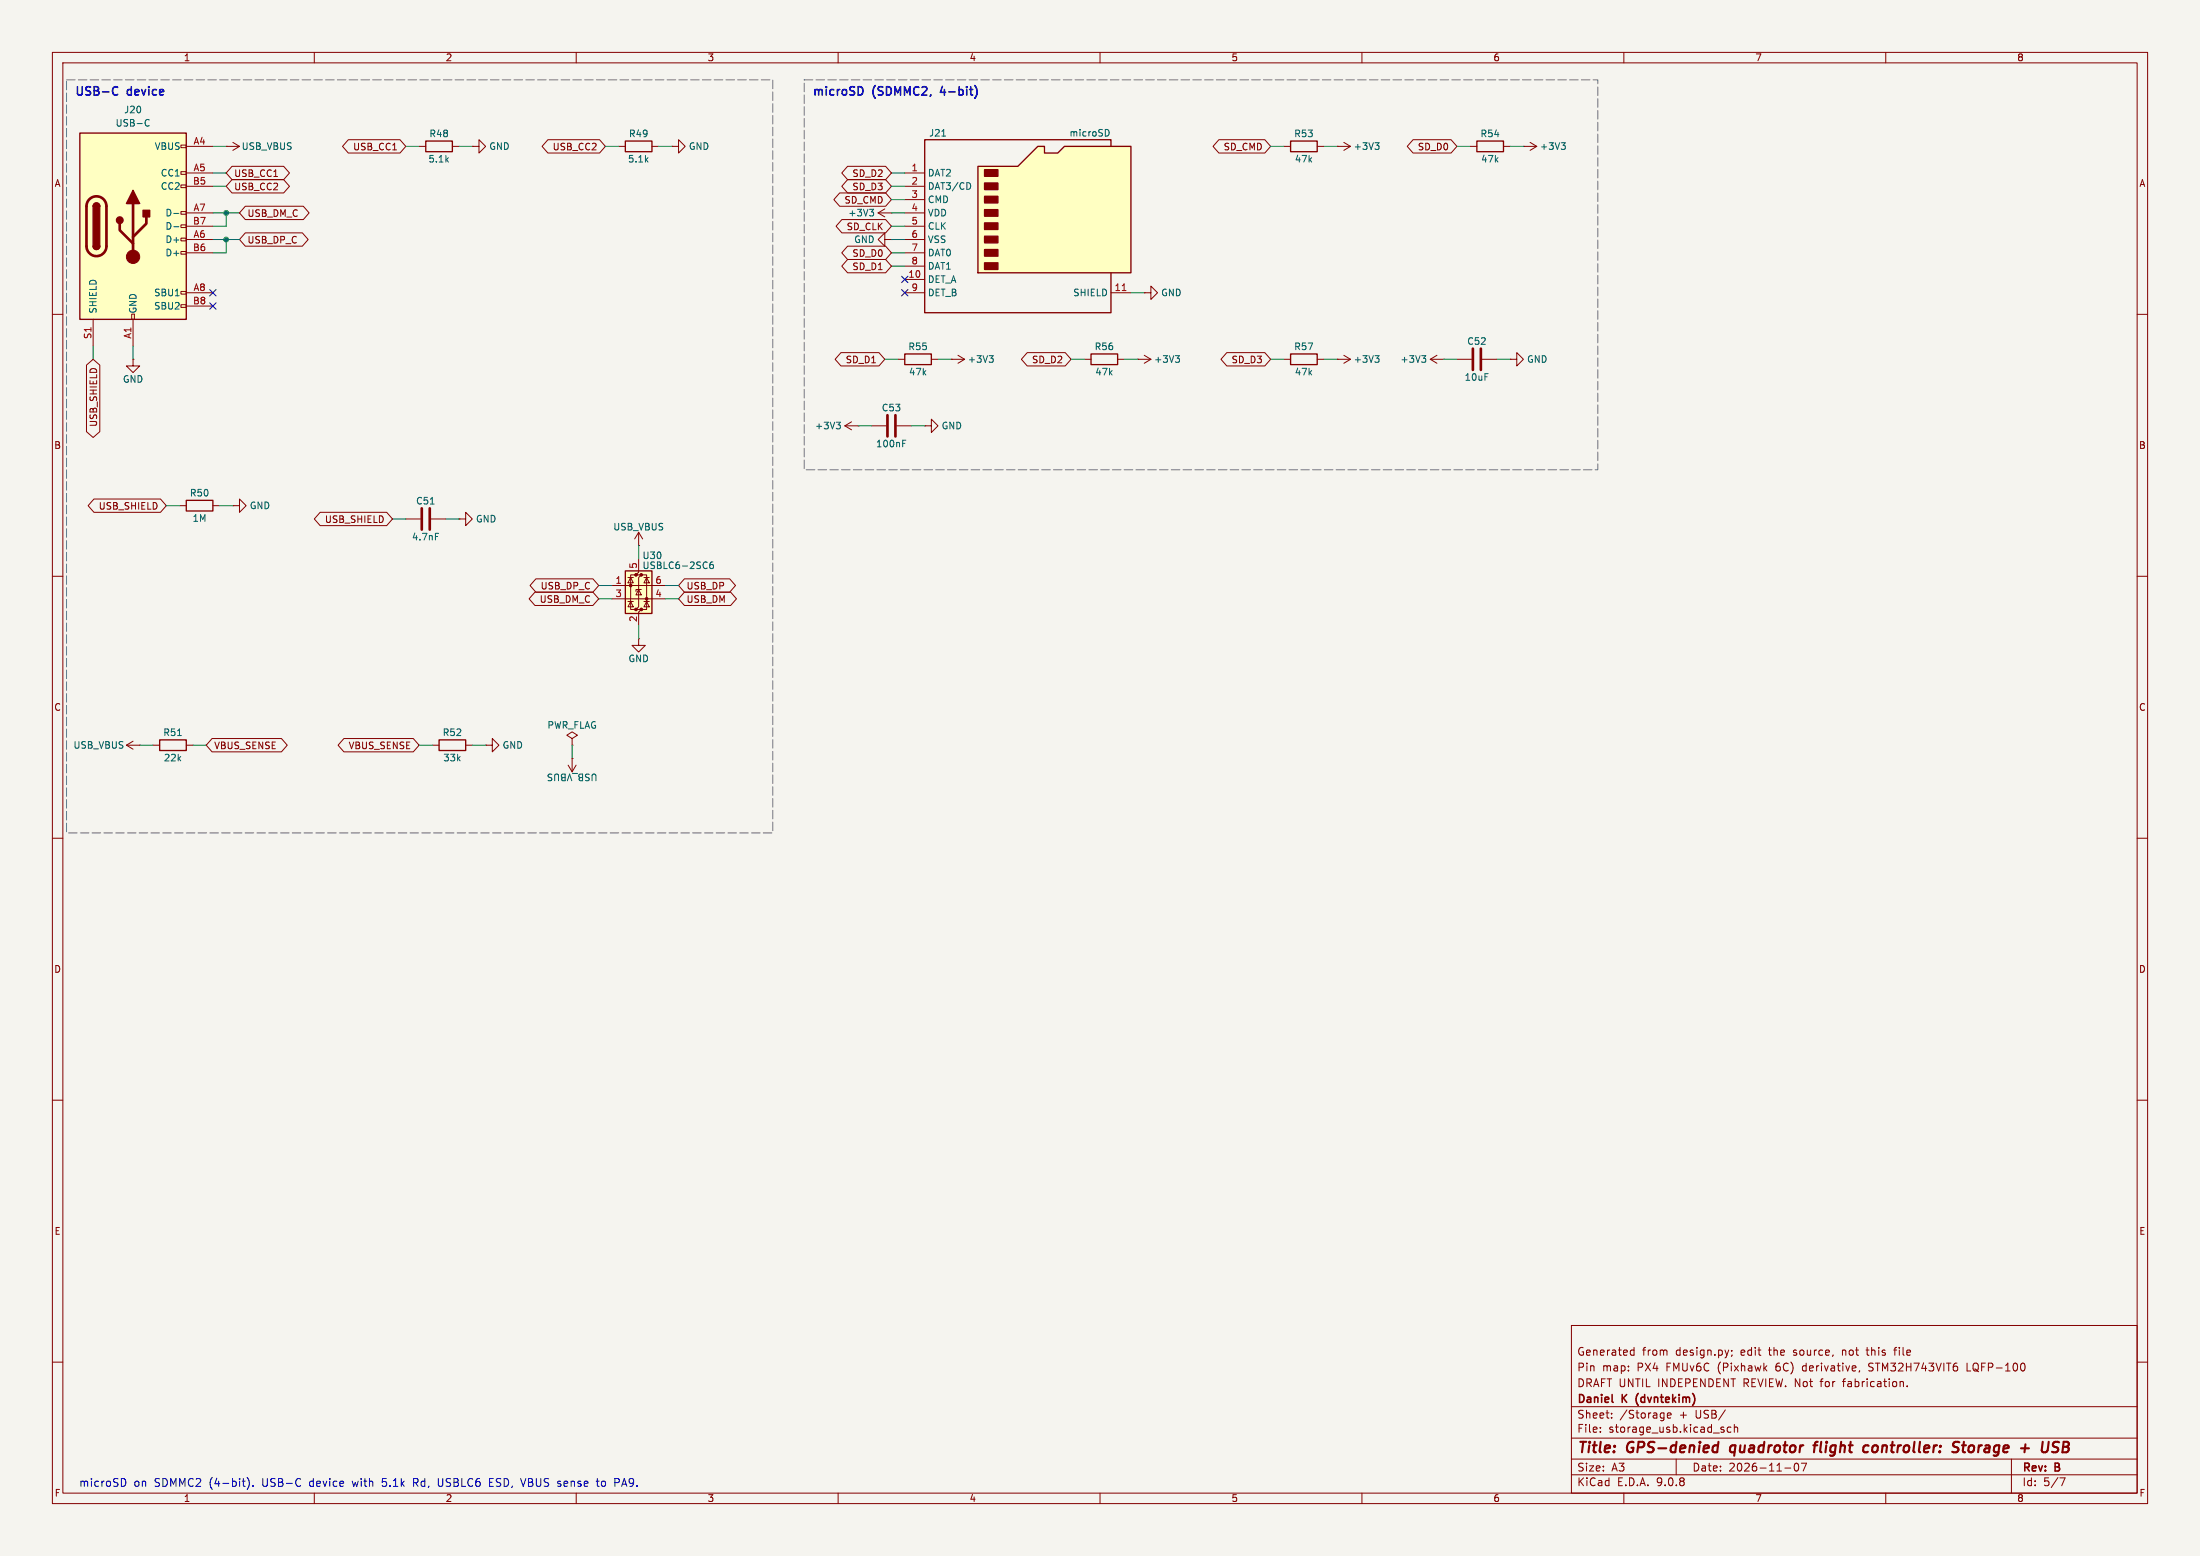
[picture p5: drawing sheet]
<svg xmlns="http://www.w3.org/2000/svg" width="420mm" height="297mm" viewBox="0 0 420 297" stroke-linecap="round" stroke-linejoin="round" font-family="sans-serif">
<path d="M0 0h420v297h-420z" fill="#f5f4ef" stroke="#f5f4ef" stroke-width=".19"/>
<g fill="none" stroke="#840000" stroke-width=".19">
<path d="M10 10h400v277h-400zM12 12h396v273h-396zM60 10v2M110 10v2M160 10v2M210 10v2M260 10v2M310 10v2M360 10v2M43.2 27.9h.1M43.2 27.9h2.5M44.4 27.2l1.3 .7"/>
<path d="M45.7 27.9l-1.3 .8M80 27.9h1.3M86.4 27.9h1.2M90.2 27.9h1.2v-1.2l1.3 1.2-1.3 1.3v-1.3M90.2 27.9h.1M118.1 27.9h1.3M124.5 27.9h1.2M245.1 27.9h1.3M251.5 27.9h1.2M290.8 27.9h.1M290.8 27.9h2.6M292.1 27.2l1.3 .7"/>
<path d="M293.4 27.9l-1.3 .8M218.4 55.9h1.3v-1.3l1.3 1.3-1.3 1.3v-1.3M218.4 55.9h.1M10 60h2M25.4 68.6v1.3h1.3l-1.3 1.2-1.3-1.2h1.3M25.4 68.6h.1M217.2 68.6h.1M217.2 68.6h2.5M218.4 67.8l1.3 .8M219.7 68.6l-1.3 .7M245.1 68.6h1.3M251.5 68.6h1.2"/>
<path d="M278.1 68.6h2.8M283 68.6h2.7M288.3 68.6h1.3v-1.3l1.2 1.3-1.2 1.3v-1.3M288.3 68.6h.1M408 60h2M34.3 96.5h1.3M40.6 96.5h1.3M44.4 96.5h1.3v-1.2l1.3 1.2-1.3 1.3v-1.3M44.4 96.5h.1M87.6 99.1h1.3v-1.3l1.3 1.3-1.3 1.2v-1.2M87.6 99.1h.1M161.3 81.3l1.3 .7"/>
<path d="M161.3 81.3h2.5M162.6 80.5l-1.3 .8M163.8 81.3h.1M166.4 81.3h2.8M171.2 81.3h2.8M176.5 81.3h1.3v-1.3l1.3 1.3-1.3 1.3v-1.3M176.5 81.3h.1M10 110h2M408 110h2M10 160h2M92.7 142.2h1.3v-1.2l1.2 1.2-1.2 1.3v-1.3M92.7 142.2h.1"/>
<path d="M109.2 141l1-.7-1-.6-1 .6 1 .7v1.2M109.2 142.2h.1M408 160h2M10 210h2M408 210h2M300 253h108v32h-108zM311.4 258.6h.5M311.4 257.8h.5M311.9 257.2v1.5M330.6 257.8v.1M330.7 258.6l-.2 .3M356.2 257.7h.6"/>
<path d="M361.5 257.7h.6M361.9 257.2l-.2 .2v1.3M10 260h2M300 278.5h108M300 274.5h108M300 268.5h108M305.5 273.2v.2M305.5 272.5v.1M307.7 270.5v.2M307.7 269.8v.1M318.3 270.2l.7-.2-.1-.2-.4-.1-.2 .2 .1 .7h.5M320 278.5v3"/>
<path d="M328.9 272.9l.3 .2-.3 .3M328.9 272.4l.2 .1M330.4 272.5l-.4-.1-.3 .3 .2 .6h.5M331.1 272.5l.2-.1 .4 .1v.9M331.1 271.9v1.5M342.7 279.4a.81 .81 0 0 0 .3 1.4l.2-.2 .2-.4-.2-.8M344.9 279.3l-.7 1.5M355 261.6l-.1 .3M356.7 261.6l.2 .1M356.9 260.3l-.2 .2 .2 .3M363.2 263.7l.2 .2v.8M364.1 264.5v.2"/>
<path d="M375.5 260.2v1.5h.7M384 278.5v6.5M408 260h2M60 285v2M110 285v2M160 285v2M210 285v2M260 285v2M300 281.5h108M310 285v2M340.7 280.2h1.2M360 285v2"/>
<path d="M393.2 282.1h1l-.6 1.5"/>
</g>
<g fill="none" stroke="#840000" stroke-width=".4">
<path d="M327.4 275.9l.6 .1M327.8 277.1l-.2 .1M328.1 275.2l-.3 2M330.4 276.1l-.2 .7 .4 .4M346.2 275.9h.7M347 275.2l-.4 .1-.1 .2-.2 1.7M355.8 277.1h.8M356 276h.7M357.5 276.3v.7M372.9 276l.8 .3a.51 .51 0 0 1 .1 .6 .51 .51 0 0 1-.4 .3h-.4M374 275.3a.85 .85 0 0 0-1 .1l-.1 .2M374.5 275.9h.8"/>
<path d="M374.9 275.2l-.2 1.7 .1 .2 .3 .1M390 275.2l-.2 1.6M391.1 275.2l-.2 1.6M392.2 276.2l.6 .1a.51 .51 0 0 1 .1 .6 .51 .51 0 0 1-.4 .3h-.5M393.1 275.3a.85 .85 0 0 0-1.1 .1l-.1 .2M393.8 276.2h.7M394 275.2l-.3 2h.8"/>
</g>
<path d="M307.8 267.6l.2 .1" fill="none" stroke="#840000" stroke-width=".3"/>
<path d="M298 27.2h.8l-.4 .5M298.6 27.7l.2 .3v.3l-.2 .2M224.4 67.9h.8l-.5 .5M224.9 68.4l.3 .2v.3l-.3 .3M159.6 80.6h.8l-.4 .5M160.2 81.1l.2 .2v.3l-.2 .3M172.3 84.6h.5M172.3 84h.6" fill="none" stroke="#006464" stroke-width=".19"/>
<path d="M169.4 79.2v4.1M170.9 79.2v4.1M281.2 66.5v4.1M282.7 66.5v4.1" fill="none" stroke="#840000" stroke-width=".51"/>
<path d="M81.3 26.9h5.1v2.1h-5.1zM119.4 26.9h5.1v2.1h-5.1zM246.4 26.9h5.1v2.1h-5.1zM246.4 67.6h5.1v2h-5.1zM35.6 95.5h5v2h-5z" fill="none" stroke="#840000" stroke-width=".25"/>
<path d="M15.2 25.4h20.4v35.6h-20.4z" fill="#ffffc2"/>
<g fill="none" stroke="#840000" stroke-width=".19">
<path d="M34.5 27.7h1.1v.5h-1.1zM34.5 32.8h1.1v.5h-1.1zM34.5 35.3h1.1v.5h-1.1zM35.6 27.9h5M35.6 33h5M35.6 35.6h5M128.3 27.9h1.2v-1.2l1.3 1.2-1.3 1.3v-1.3M128.3 27.9h.1M255.3 27.9h.1M255.3 27.9h2.5M256.5 27.2l1.3 .7M257.8 27.9l-1.3 .8"/>
<path d="M25.1 59.9h.6v1.1h-.6zM34.5 40.4h1.1v.5h-1.1zM34.5 42.9h1.1v.5h-1.1zM34.5 45.5h1.1v.5h-1.1zM34.5 48h1.1v.5h-1.1zM34.5 55.6h1.1v.5h-1.1zM34.5 58.2h1.1v.5h-1.1zM35.6 40.6h5M35.6 43.2h5M35.6 45.7h5M35.6 48.3h5M35.6 55.9h5"/>
<path d="M35.6 58.4h5M17.8 61v5M25.4 61v5M273 68.6l1.3 .7M273 68.6h2.6M274.3 67.8l-1.3 .8M275.6 68.6h.1"/>
</g>
<path d="M15.2 25.4h20.4v35.6h-20.4zM17.8 39.4a.64 .64 0 0 1 .6-.7 .64 .64 0 0 1 .6 .7M17.8 47a.64 .64 0 0 0 .6 .6 .64 .64 0 0 0 .6-.6" fill="none" stroke="#840000" stroke-width=".25"/>
<path d="M17.1 38a1.9 1.9 0 0 1 2-.4 1.9 1.9 0 0 1 1.2 1.8v7.6a1.91 1.91 0 0 1-1.9 1.9 1.91 1.91 0 0 1-1.9-1.9v-7.8l.2-.6zM25.4 38.9v10.1M22.9 42.7v1.2l2.5 2.6M27.9 41.4v1.3l-2.5 2.5" fill="none" stroke="#840000" stroke-width=".51"/>
<g fill="#840000" stroke="#840000" stroke-width=".25">
<path d="M17.8 39.4h1.2v7.6h-1.2z"/>
<path d="M18 38.9a.64 .64 0 0 1 .7-.1 .64 .64 0 0 1 .3 .6h-1.2z"/>
<path d="M17.8 47h1.2a.64 .64 0 0 1-.6 .6 .64 .64 0 0 1-.6-.6z"/>
<path d="M25.4 36.3l1.3 2.6h-2.6z"/>
<path d="M27.3 40.1h1.3v1.3h-1.3z"/>
<circle cx="22.9" cy="42" r=".63"/>
</g>
<circle cx="25.4" cy="49" r="1.27" fill="#840000" stroke="#840000" stroke-width=".19"/>
<path d="M27.9 22.9h.6M28.5 24h-.6M262.5 27.2h.8l-.5 .5M263 27.7l.3 .3v.3l-.3 .2M33.2 40.7h.9M33.2 43.3h.9M271.4 67.9h.8l-.4 .5M271.9 68.4l.3 .2v.3l-.3 .3" fill="none" stroke="#006464" stroke-width=".19"/>
<path d="M119.4 109h5.1v8.1h-5.1z" fill="#ffffc2"/>
<g fill="#840000" stroke="#840000" stroke-width=".19">
<circle cx="120.4" cy="111.8" r=".25"/>
<circle cx="121.4" cy="109.7" r=".25"/>
<circle cx="121.4" cy="116.3" r=".25"/>
<circle cx="122.4" cy="109.7" r=".25"/>
<circle cx="122.4" cy="116.3" r=".25"/>
<circle cx="123.4" cy="114.3" r=".25"/>
</g>
<g fill="none" stroke="#840000" stroke-width=".19">
<path d="M168.9 39.9l-1.3 .7M280.7 27.9h1.2M287 27.9h1.3M167.6 40.6l1.3 .8M167.6 40.6h2.6M170.2 40.6h.1M171.4 68.6h1.3M177.8 68.6h1.3M181.6 68.6h.1M181.6 68.6h2.5M182.9 67.8l1.2 .8M184.1 68.6l-1.2 .7"/>
<path d="M255.3 68.6h.1M255.3 68.6h2.5M256.5 67.8l1.3 .8M257.8 68.6l-1.3 .7M77.5 99.1h2.8M82.3 99.1h2.8M116.8 111.8h10.2M116.8 114.3h10.2M119.9 114.8h1M119.9 110.2h1M120.4 110.2l.5 1.1h-1zM120.4 114.8l.5 1h-1z"/>
<path d="M121.4 109.7h-1v6.6h1M121.9 106.7v2.5l-.5 .5h1l-.5 .5v5.6l-.5 .5h1l-.5 .5v2.6M121.9 112.5l.5 1h-1zM122.4 112.5h-1v.4M122.4 109.7h1v6.6h-1M122.9 114.8h1.1M122.9 110.2h1.1M123.4 110.2l.6 1.1h-1.1zM123.4 114.8l.6 1h-1.1zM121.9 121.9v1.3h1.3l-1.3 1.3-1.3-1.3h1.3M121.9 121.9h.1M24.1 142.2l1.3 .8"/>
<path d="M24.1 142.2h2.6M25.4 141.5l-1.3 .7M26.7 142.2h.1M29.2 142.2h1.3M35.6 142.2h1.2M108.5 146.1l.7 1.2M109.2 144.8h.1M109.2 144.8v2.5M110 146.1l-.8 1.2"/>
</g>
<path d="M281.9 26.9h5.1v2.1h-5.1zM172.7 67.6h5.1v2h-5.1zM119.4 109h5.1v8.1h-5.1zM30.5 141.2h5.1v2.1h-5.1z" fill="none" stroke="#840000" stroke-width=".25"/>
<path d="M166 39.9h.8l-.4 .5M166.5 40.4l.3 .3v.3l-.3 .2M188.8 67.9h.8l-.4 .5M189.4 68.4l.2 .2v.3l-.2 .3M262.5 67.9h.8l-.5 .5M263 68.4l.3 .2v.3l-.3 .3M82.2 96.2h.7M83.1 101.8h.6M136.1 107.3h-.4a.86 .86 0 0 0 0 1.2l.5-.1v-.4l-.2-.3-.4 .1-.1 .2M33.9 140.4h.7" fill="none" stroke="#006464" stroke-width=".19"/>
<path d="M80.5 97v4.1M82 97v4.1" fill="none" stroke="#840000" stroke-width=".51"/>
<path d="M186.7 31.8h7.6l3.8-3.9h1.3v1.3h2.5l1.3-1.3h12.7v24.2h-29.2z" fill="#ffffc2"/>
<path d="M186.7 31.8h7.6l3.8-3.9h1.3v1.3h2.5l1.3-1.3h12.7v24.2h-29.2zM212.1 27.9v-1.2h-35.6v33h35.6v-7.6M208.3 67.6h5.1v2h-5.1zM83.8 141.2h5.1v2.1h-5.1z" fill="none" stroke="#840000" stroke-width=".25"/>
<g fill="#840000" stroke="#840000" stroke-width=".25">
<path d="M188 32.4h2.5v1.3h-2.5z"/>
<path d="M188 34.9h2.5v1.3h-2.5z"/>
<path d="M188 37.5h2.5v1.2h-2.5z"/>
<path d="M188 40h2.5v1.3h-2.5z"/>
<path d="M188 42.5h2.5v1.3h-2.5z"/>
<path d="M188 45.1h2.5v1.3h-2.5z"/>
<path d="M188 47.6h2.5v1.3h-2.5z"/>
<path d="M188 50.2h2.5v1.2h-2.5z"/>
</g>
<g fill="none" stroke="#840000" stroke-width=".19">
<path d="M44.3 34.3h9.9l1.1 1.3-1.1 1.2h-9.9l-1.1-1.2zM44.3 31.7h9.9l1.1 1.3-1.1 1.3h-9.9l-1.1-1.3zM46.8 39.4h11.1l1.1 1.2-1.1 1.3h-11.1l-1.1-1.3zM66.5 26.7h9.9l1.1 1.2-1.1 1.3h-9.9l-1.1-1.3zM104.6 26.7h9.9l1.1 1.2-1.1 1.3h-9.9l-1.1-1.3zM160.3 36.8h8.8l1.1 1.3-1.1 1.3h-8.8l-1.1-1.3zM161.8 34.3h7.3l1.1 1.3-1.1 1.2h-7.3l-1.1-1.2zM161.8 31.7h7.3l1.1 1.3-1.1 1.3h-7.3l-1.1-1.3zM172.7 33h3.8M172.7 35.6h3.8M172.7 38.1h3.8M232.7 26.7h8.8l1.1 1.2-1.1 1.3h-8.8l-1.1-1.3z"/>
<path d="M269.8 26.7h7.2l1.1 1.2-1.1 1.3h-7.2l-1.2-1.3zM46.8 44.4h10.9l1.1 1.3-1.1 1.3h-10.9l-1.1-1.3zM160.7 41.9h8.4l1.1 1.3-1.1 1.3h-8.4l-1.1-1.3zM161.8 49.5h7.3l1.1 1.3-1.1 1.3h-7.3l-1.1-1.3zM161.8 47h7.3l1.1 1.3-1.1 1.2h-7.3l-1.1-1.2zM168.9 45.7v-1.2l-1.3 1.2 1.3 1.3v-1.3h1.3M170.2 45.7h.1M172.7 40.6h3.8M172.7 43.2h3.8M172.7 45.7h3.8M172.7 48.3h3.8M172.7 50.8h3.8"/>
<path d="M172.7 53.3h3.8M172.7 55.9h3.8M212.1 55.9h3.8M16.5 69.7l1.3-1.1 1.3 1.1v12.7l-1.3 1.1-1.3-1.1zM160.5 67.3h7.3l1.1 1.3-1.1 1.3h-7.3l-1.1-1.3zM196.1 67.3h7.3l1.1 1.3-1.1 1.3h-7.3l-1.1-1.3zM207 68.6h1.3M213.4 68.6h1.2M234.2 67.3h7.3l1.1 1.3-1.1 1.3h-7.3l-1.1-1.3zM17.9 95.2h12.7l1.1 1.3-1.1 1.3h-12.7l-1.1-1.3zM61.1 97.8h12.7l1.1 1.3-1.1 1.2h-12.7l-1.1-1.2zM102.1 113h11.1l1.1 1.3-1.1 1.3h-11.1l-1.1-1.3z"/>
<path d="M102.3 110.5h10.9l1.1 1.3-1.1 1.2h-10.9l-1.1-1.2zM121.9 104.1h.1M121.9 101.6l-.7 1.3M121.9 101.6l.8 1.3M121.9 101.6v2.5M130.7 110.5h8.6l1.1 1.3-1.1 1.2h-8.6l-1.2-1.2zM130.7 113h8.8l1.1 1.3-1.1 1.3h-8.8l-1.2-1.3zM40.5 141h13.2l1.1 1.2-1.1 1.3h-13.2l-1.1-1.3zM65.7 141h13.2l1.1 1.2-1.1 1.3h-13.2l-1.2-1.3zM82.5 142.2h1.3M88.9 142.2h1.3"/>
</g>
<path d="M179.8 26h.7M185.1 34.9l.2 .5-.2 .7M211.3 24.7a.68 .68 0 0 1 .4 .6 .68 .68 0 0 1-.4 .7" fill="none" stroke="#006464" stroke-width=".19"/>
<path d="M214.2 55.5h.8" fill="none" stroke="#a90000" stroke-width=".19"/>
<g fill="none" stroke="#009600" stroke-width=".19">
<path d="M40.6 27.9h2.6M40.6 35.6h2.6M40.6 33h2.6M77.5 27.9h2.5M87.6 27.9h2.6M115.6 27.9h2.5M125.7 27.9h2.6M170.2 38.1h2.5M170.2 35.6h2.5M170.2 33h2.5M242.6 27.9h2.5M252.7 27.9h2.6"/>
<path d="M278.1 27.9h2.6M288.3 27.9h2.5M40.6 40.6h5.1M40.6 45.7h5.1M43.2 40.6v2.6h-2.6M43.2 45.7v2.6h-2.6M170.2 43.2h2.5M170.2 40.6h2.5M170.2 50.8h2.5M170.2 48.3h2.5M170.2 45.7h2.5M215.9 55.9h2.5"/>
<path d="M17.8 66v2.6M25.4 66v2.6M168.9 68.6h2.5M179.1 68.6h2.5M204.5 68.6h2.5M214.6 68.6h2.6M242.6 68.6h2.5M252.7 68.6h2.6M275.6 68.6h2.5M285.7 68.6h2.6M31.7 96.5h2.6M41.9 96.5h2.5"/>
<path d="M74.9 99.1h2.6M85.1 99.1h2.5M163.8 81.3h2.6M174 81.3h2.5M114.3 111.8h2.5M114.3 114.3h2.5M121.9 104.1v2.6M121.9 119.4v2.5M127 111.8h2.5M127 114.3h2.5M26.7 142.2h2.5M36.8 142.2h2.6"/>
<path d="M80 142.2h2.5M90.2 142.2h2.5M109.2 142.2v2.6"/>
</g>
<path d="M40 55.3l1.2 1.2M40 57.8l1.2 1.2M41.2 55.3l-1.2 1.2M41.2 57.8l-1.2 1.2M172.1 55.3l1.2 1.2M172.1 52.7l1.2 1.2M173.3 55.3l-1.2 1.2M173.3 52.7l-1.2 1.2" fill="none" stroke="#000084" stroke-width=".19"/>
<g fill="none" stroke="#0000c2" stroke-width=".3">
<path d="M14.8 16.6v1.2M15.7 16.6v1.2M16.5 16.6h.8M18.7 16.6h-.7v1.6M21.8 16.6h.4l.3 .1M22.5 18l-.3 .2-.4-.1M25.1 16.6v1.6M28.4 16.6h-.1M28.4 16.6h.1M28.4 16.6v.1M157.7 16.6h.1M157.7 16.6v.1"/>
<path d="M162.4 16.6h.7M164.4 16.6h-.6v1.6M167.1 16.3l-.2 .3M167.8 16.6h.8M169.9 16.6h-.7v1.6M170.8 18.2v-1.6l.6 1.1 .5-1.1v1.6M172.7 18.2v-1.6l.5 1.1 .5-1.1v1.6M174.7 16.6h.6M176.1 16.6h.7M179.9 16.5l-.4 1.1M183.1 16.6v1.6M184.6 16.6h-.1"/>
<path d="M184.6 16.6h.1M184.6 16.6v.1M185.3 16.6v1.3M186.1 16.3a1.87 1.87 0 0 1 .2 2.2"/>
</g>
<g fill="none" stroke="#0000c2" stroke-width=".19">
<path d="M23.5 282.2a.81 .81 0 0 1 .5 .8 .81 .81 0 0 1-.5 .7M46.2 282.7h.6M46.7 283.7h.1M47.2 282a1.72 1.72 0 0 1 0 2.3M48.3 283.6v.1M73 283.6h.1M73 282.2v.7M79 283h.5M79.5 282.2h-.5v1.5M83.7 282.2v1.2l.3 .3h.2M93.5 282.9h.5M94.2 282.2h-.7v1.5h.7"/>
<path d="M113.8 282.7h.6M114.1 283.6l.3 .1M115 282.8l-.2 .2 .2 .6M118 282.2l.2 .3v.4l-.2 .1"/>
</g>
<path d="M12.7 15.2h134.8v143.8h-134.8zM153.5 15.2h151.5v74.5h-151.5z" fill="none" stroke="#787878" stroke-width=".19" stroke-dasharray="1.6 .6"/>
<g fill="#009600" stroke="#009600" stroke-width=".19">
<circle cx="43.2" cy="45.7" r=".46"/>
<circle cx="43.2" cy="40.6" r=".46"/>
</g>
<g font-size="2.8" fill="#840000">
<text x="301" y="277.9">Title:</text>
<text x="310.6" y="277.9">GPS-denied</text>
<text x="331.2" y="277.9">quadrotor</text>
<text x="348" y="277.9">flight</text>
<text x="358.2" y="277.9">controller:</text>
<text x="376" y="277.9">Storage</text>
<text x="389.8" y="277.9">+</text>
<text x="394.6" y="277.9">USB</text>
</g>
<g font-size="2.2" fill="#0000c2">
<text x="14.2" y="19">USB-C</text>
<text x="24.4" y="19">device</text>
<text x="155" y="19">microSD</text>
<text x="166.7" y="19">(SDMMC2,</text>
<text x="180.2" y="19">4-bit)</text>
</g>
<g font-size="2.1" fill="#840000">
<text x="301" y="262">Pin</text>
<text x="301" y="259">Generated</text>
<text x="305.9" y="262">map:</text>
<text x="312.6" y="262">PX4</text>
<text x="313.5" y="259">from</text>
<text x="318.2" y="262">FMUv6C</text>
<text x="319.9" y="259">design.py;</text>
<text x="328.2" y="262">(Pixhawk</text>
<text x="332.5" y="259">edit</text>
<text x="338" y="259">the</text>
<text x="339.4" y="262">6C)</text>
<text x="342.8" y="259">source,</text>
<text x="344.6" y="262">derivative,</text>
<text x="352.2" y="259">not</text>
<text x="357.1" y="259">this</text>
<text x="357.4" y="262">STM32H743VIT6</text>
<text x="362.5" y="259">file</text>
<text x="376.3" y="262">LQFP-100</text>
<text x="301" y="268.2">Daniel</text>
<text x="301" y="265">DRAFT UNTIL</text>
<text x="309.7" y="268.2">K</text>
<text x="313" y="268.2">(dvntekim)</text>
<text x="316.5" y="265">INDEPENDENT</text>
<text x="333" y="265">REVIEW. Not</text>
<text x="348" y="265">for</text>
<text x="352.4" y="265">fabrication.</text>
<text x="301" y="273.7">File:</text>
<text x="301" y="271">Sheet:</text>
<text x="307.1" y="273.7">storage_usb.kicad_sch</text>
<text x="309.2" y="271">/Storage</text>
<text x="320.7" y="271">+</text>
<text x="323.8" y="271">USB/</text>
<text x="301" y="281.1">Size:</text>
<text x="307.6" y="281.1">A3</text>
<text x="323" y="281.1">Date:</text>
<text x="330" y="281.1">2026-11-07</text>
<text x="386" y="281.3">Rev:</text>
<text x="392.4" y="281.3">B</text>
<text x="301" y="283.9">KiCad</text>
<text x="308.7" y="283.9">E.D.A.</text>
<text x="316.3" y="283.9">9.0.8</text>
<text x="386" y="283.9">Id:</text>
<text x="390.1" y="283.9">5/7</text>
</g>
<g font-size="2.1" fill="#0000c2">
<text x="15" y="284.1">microSD</text>
<text x="25.5" y="284.1">on</text>
<text x="29.5" y="284.1">SDMMC2</text>
<text x="40.1" y="284.1">(4-bit).</text>
<text x="50.3" y="284.1">USB-C</text>
<text x="59.5" y="284.1">device</text>
<text x="67.9" y="284.1">with</text>
<text x="73.7" y="284.1">5.1k</text>
<text x="79.8" y="284.1">Rd,</text>
<text x="84.6" y="284.1">USBLC6</text>
<text x="94.6" y="284.1">ESD, VBUS sense</text>
<text x="115.6" y="284.1">to</text>
<text x="119.1" y="284.1">PA9.</text>
</g>
<g font-size="1.8" fill="#840000">
<text x="35" y="11.9">1</text>
<text x="85" y="11.9">2</text>
<text x="135" y="11.9">3</text>
<text x="185" y="11.9">4</text>
<text x="235" y="11.9">5</text>
<text x="285" y="11.9">6</text>
<text x="335" y="11.9">7</text>
<text x="385" y="11.9">8</text>
<text x="67.3" y="28.9">USB_CC1</text>
<text x="105.4" y="28.9">USB_CC2</text>
<text x="233.5" y="28.9">SD_CMD</text>
<text x="270.6" y="28.9">SD_D0</text>
<text x="10.3" y="35.9">A</text>
<text x="44.6" y="34">USB_CC1</text>
<text x="162.6" y="34">SD_D2</text>
<text x="408.3" y="35.9">A</text>
<text x="44.6" y="36.5">USB_CC2</text>
<text x="47.1" y="41.6">USB_DM_C</text>
<text x="161.1" y="39.1">SD_CMD</text>
<text x="162.6" y="36.5">SD_D3</text>
<text x="47.1" y="46.7">USB_DP_C</text>
<text x="161.5" y="44.1">SD_CLK</text>
<text x="162.6" y="51.8">SD_D1</text>
<text x="162.6" y="49.2">SD_D0</text>
<text x="161.4" y="69.5">SD_D1</text>
<text x="196.9" y="69.5">SD_D2</text>
<text x="235" y="69.5">SD_D3</text>
<text x="18.7" y="81.6" transform="rotate(-90 18.7 81.6)">USB_SHIELD</text>
<text x="10.3" y="85.9">B</text>
<text x="408.2" y="85.9">B</text>
<text x="18.7" y="97.5">USB_SHIELD</text>
<text x="61.9" y="100">USB_SHIELD</text>
<text x="103.1" y="112.7">USB_DP_C</text>
<text x="131" y="112.7">USB_DP</text>
<text x="102.9" y="115.3">USB_DM_C</text>
<text x="131" y="115.3">USB_DM</text>
<text x="10.3" y="135.9">C</text>
<text x="408.2" y="135.9">C</text>
<text x="40.8" y="143.2">VBUS_SENSE</text>
<text x="66.5" y="143.2">VBUS_SENSE</text>
<text x="10.3" y="185.9">D</text>
<text x="408.2" y="185.9">D</text>
<text x="10.3" y="235.9">E</text>
<text x="408.3" y="235.9">E</text>
<text x="10.3" y="285.9">F</text>
<text x="35" y="286.9">1</text>
<text x="85" y="286.9">2</text>
<text x="135" y="286.9">3</text>
<text x="185" y="286.9">4</text>
<text x="235" y="286.9">5</text>
<text x="285" y="286.9">6</text>
<text x="335" y="286.9">7</text>
<text x="385" y="286.9">8</text>
<text x="408.3" y="285.9">F</text>
</g>
<g font-size="1.8" fill="#006464">
<text x="23.6" y="21.8">J20</text>
<text x="22" y="24.4">USB-C</text>
<text x="29.4" y="28.8">VBUS</text>
<text x="46" y="28.8">USB_VBUS</text>
<text x="81.9" y="26.4">R48</text>
<text x="93.3" y="28.8">GND</text>
<text x="120" y="26.4">R49</text>
<text x="131.4" y="28.8">GND</text>
<text x="177.3" y="26.3">J21</text>
<text x="204.1" y="26.3">microSD</text>
<text x="247" y="26.4">R53</text>
<text x="258.3" y="28.8">+3V3</text>
<text x="282.5" y="26.4">R54</text>
<text x="293.9" y="28.8">+3V3</text>
<text x="30.6" y="33.9">CC1</text>
<text x="81.7" y="31.2">5.1k</text>
<text x="119.8" y="31.2">5.1k</text>
<text x="177" y="33.9">DAT2</text>
<text x="247.1" y="31.2">47k</text>
<text x="282.7" y="31.2">47k</text>
<text x="30.6" y="36.4">CC2</text>
<text x="31.5" y="41.5">D-</text>
<text x="161.8" y="41.5">+3V3</text>
<text x="177" y="36.4">DAT3/CD</text>
<text x="177" y="39">CMD</text>
<text x="177" y="41.5">VDD</text>
<text x="31.5" y="44">D-</text>
<text x="31.5" y="46.6">D+</text>
<text x="163" y="46.6">GND</text>
<text x="177" y="44">CLK</text>
<text x="177" y="46.6">VSS</text>
<text x="31.5" y="49.1">D+</text>
<text x="177" y="49.1">DAT0</text>
<text x="177" y="51.7">DAT1</text>
<text x="18.6" y="59.9" transform="rotate(-90 18.6 59.9)">SHIELD</text>
<text x="26.3" y="59.9" transform="rotate(-90 26.3 59.9)">GND</text>
<text x="29.3" y="56.7">SBU1</text>
<text x="29.3" y="59.3">SBU2</text>
<text x="177" y="54.2">DET_A</text>
<text x="177" y="56.7">DET_B</text>
<text x="204.8" y="56.7">SHIELD</text>
<text x="221.6" y="56.7">GND</text>
<text x="173.3" y="67">R55</text>
<text x="173.4" y="71.9">47k</text>
<text x="184.7" y="69.4">+3V3</text>
<text x="208.9" y="67">R56</text>
<text x="209" y="71.9">47k</text>
<text x="220.2" y="69.4">+3V3</text>
<text x="247" y="67">R57</text>
<text x="247.1" y="71.9">47k</text>
<text x="258.3" y="69.4">+3V3</text>
<text x="267.2" y="69.4">+3V3</text>
<text x="280" y="66">C52</text>
<text x="291.4" y="69.4">GND</text>
<text x="23.4" y="73.3">GND</text>
<text x="279.5" y="72.9">10uF</text>
<text x="155.5" y="82.1">+3V3</text>
<text x="168.2" y="78.7">C53</text>
<text x="179.7" y="82.1">GND</text>
<text x="167.1" y="85.6">100nF</text>
<text x="36.2" y="95">R50</text>
<text x="36.7" y="99.8">1M</text>
<text x="47.6" y="97.4">GND</text>
<text x="79.3" y="96.5">C51</text>
<text x="90.8" y="99.9">GND</text>
<text x="117" y="101.4">USB_VBUS</text>
<text x="78.5" y="103.4">4.7nF</text>
<text x="122.6" y="106.9">U30</text>
<text x="122.6" y="108.8">USBLC6-2SC6</text>
<text x="119.9" y="126.6">GND</text>
<text x="13.9" y="143.1">USB_VBUS</text>
<text x="31.1" y="140.7">R51</text>
<text x="84.4" y="140.7">R52</text>
<text x="95.8" y="143.1">GND</text>
<text x="104.4" y="139.3">PWR_FLAG</text>
<text x="31.2" y="145.5">22k</text>
<text x="84.5" y="145.5">33k</text>
<text x="114.2" y="147.5" transform="rotate(-180 114.2 147.5)">USB_VBUS</text>
</g>
<g font-size="1.8" fill="#a90000">
<text x="36.8" y="27.7">A4</text>
<text x="36.8" y="35.3">B5</text>
<text x="36.8" y="32.8">A5</text>
<text x="173.9" y="32.8">1</text>
<text x="173.9" y="35.3">2</text>
<text x="36.8" y="40.4">A7</text>
<text x="173.9" y="37.8">3</text>
<text x="173.9" y="40.4">4</text>
<text x="36.8" y="42.9">B7</text>
<text x="36.8" y="45.5">A6</text>
<text x="173.9" y="42.9">5</text>
<text x="173.9" y="45.5">6</text>
<text x="36.8" y="48">B6</text>
<text x="173.3" y="53.1">10</text>
<text x="173.9" y="48">7</text>
<text x="173.9" y="50.5">8</text>
<text x="36.8" y="58.2">B8</text>
<text x="36.8" y="55.6">A8</text>
<text x="173.9" y="55.6">9</text>
<text x="212.7" y="55.6">11</text>
<text x="17.5" y="64.8" transform="rotate(-90 17.5 64.8)">S1</text>
<text x="25.1" y="64.8" transform="rotate(-90 25.1 64.8)">A1</text>
<text x="117.4" y="111.5">1</text>
<text x="121.7" y="108.7" transform="rotate(-90 121.7 108.7)">5</text>
<text x="125" y="111.5">6</text>
<text x="117.4" y="114">3</text>
<text x="121.7" y="118.8" transform="rotate(-90 121.7 118.8)">2</text>
<text x="125" y="114">4</text>
</g>
</svg>
